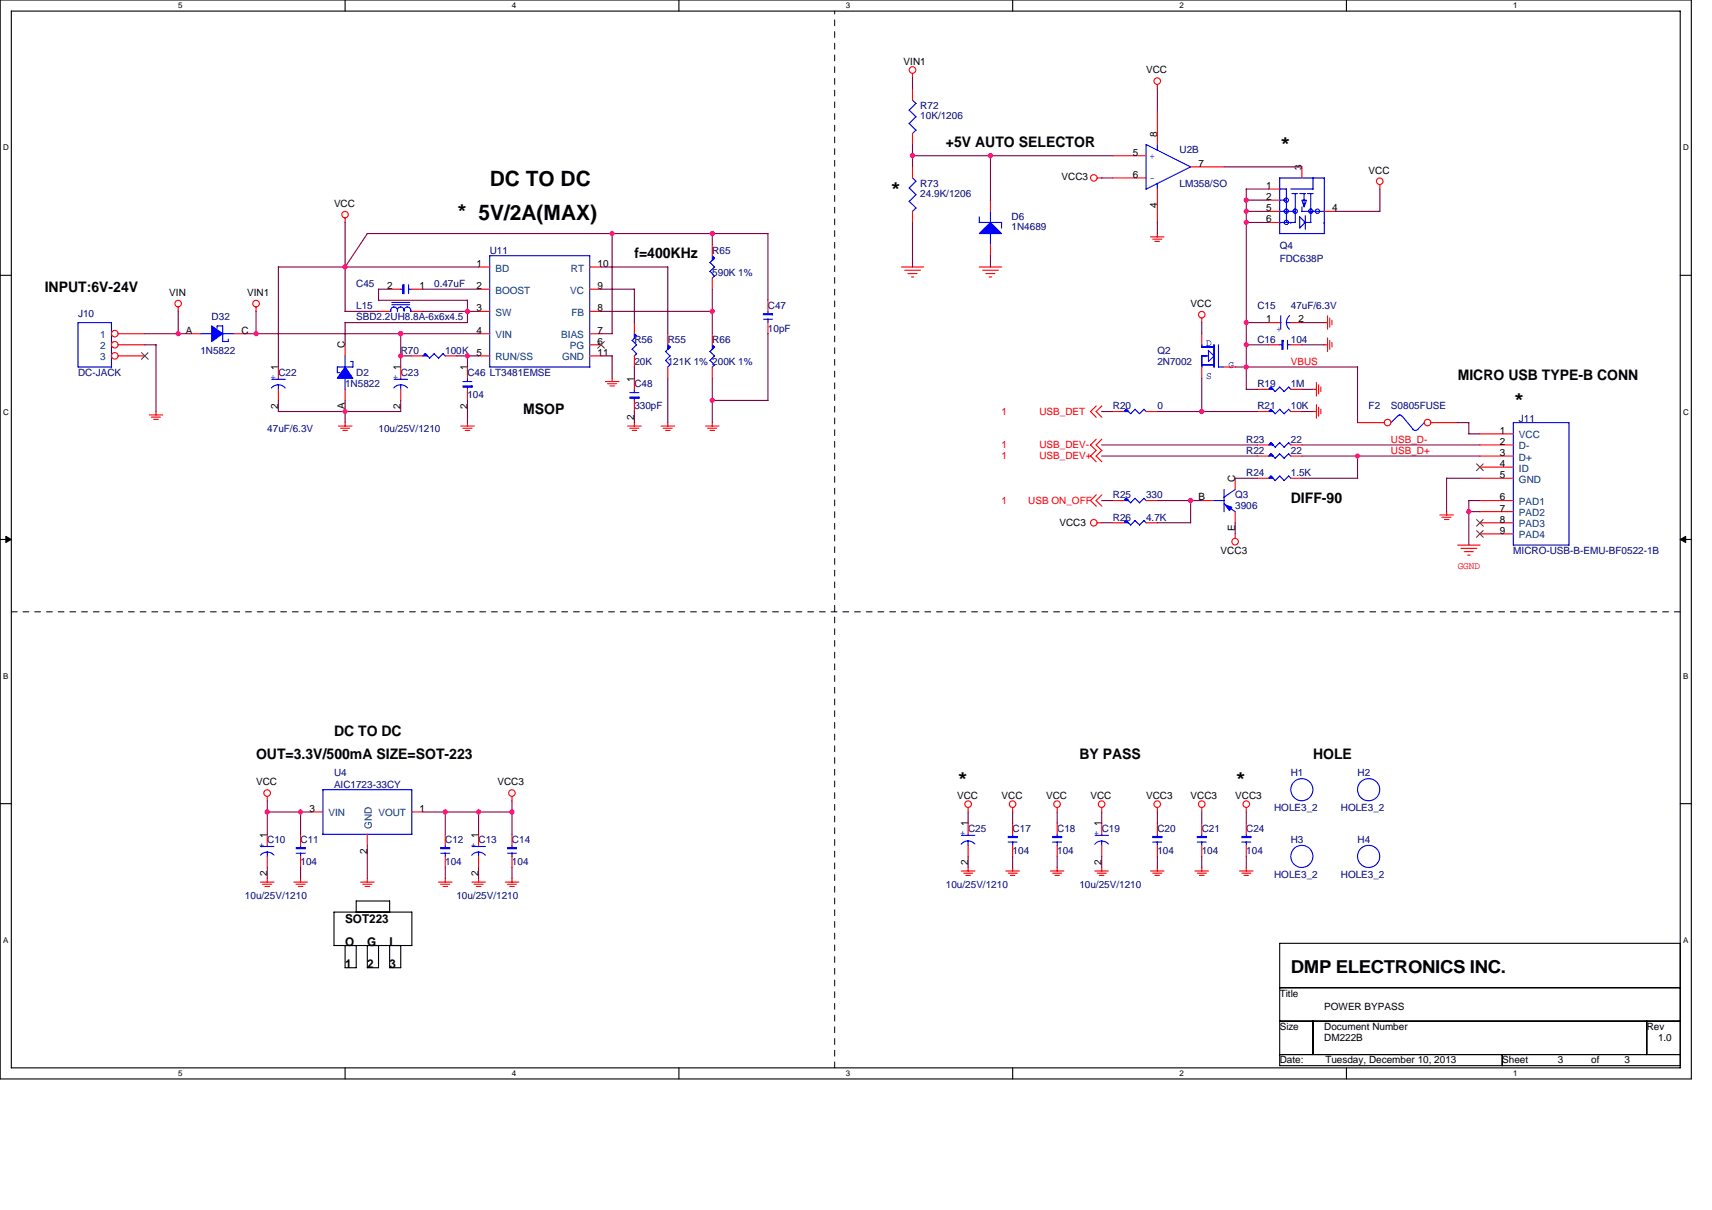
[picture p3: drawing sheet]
<svg xmlns="http://www.w3.org/2000/svg" width="297mm" height="210mm" viewBox="0 0 297 210" stroke-linecap="round" stroke-linejoin="round" font-family="sans-serif">
<path d="M0 0h293.5v187.2h-293.5zM2 1.9h289.5v183.4h-289.5z" fill="none" stroke="#000" stroke-width=".19"/>
<g fill="#fff">
<path d="M30.9 .2h.8v1.6h-.8z"/>
<path d="M30.9 185.5h.8v1.6h-.8z"/>
</g>
<path d="M59.9 0v1.9M59.9 185.3v1.9" fill="none" stroke="#000" stroke-width=".19"/>
<g fill="#fff">
<path d="M88.8 .2h.8v1.6h-.8z"/>
<path d="M88.8 185.5h.8v1.6h-.8z"/>
</g>
<path d="M117.8 0v1.9M117.8 185.3v1.9" fill="none" stroke="#000" stroke-width=".19"/>
<g fill="#fff">
<path d="M146.7 .2h.8v1.6h-.8z"/>
<path d="M146.7 185.5h.8v1.6h-.8z"/>
</g>
<path d="M175.7 0v1.9M175.7 185.3v1.9" fill="none" stroke="#000" stroke-width=".19"/>
<g fill="#fff">
<path d="M204.7 .2h.7v1.6h-.7z"/>
<path d="M204.7 185.5h.7v1.6h-.7z"/>
</g>
<path d="M233.6 0v1.9M233.6 185.3v1.9" fill="none" stroke="#000" stroke-width=".19"/>
<g fill="#fff">
<path d="M262.6 .2h.7v1.6h-.7z"/>
<path d="M262.6 185.5h.7v1.6h-.7z"/>
<path d="M.5 24.8h1v1.6h-1z"/>
<path d="M292 24.8h1v1.6h-1z"/>
<path d="M.5 70.7h1v1.5h-1z"/>
<path d="M292 70.7h1v1.5h-1z"/>
</g>
<path d="M0 47.8h2M291.5 47.8h2" fill="none" stroke="#000" stroke-width=".19"/>
<g fill="#fff">
<path d="M.5 116.5h.9v1.6h-.9z"/>
<path d="M292 116.5h.9v1.6h-.9z"/>
</g>
<path d="M0 93.6h2M291.5 93.6h2" fill="none" stroke="#000" stroke-width=".19"/>
<path d="M1 93.1l1 .5-1 .5zM291.5 93.6l1-.5v1z" fill="#000" stroke="#000" stroke-width=".17"/>
<g fill="#fff">
<path d="M.5 162.4h.9v1.5h-.9z"/>
<path d="M292 162.4h.9v1.5h-.9z"/>
</g>
<g fill="none" stroke="#000" stroke-width=".19">
<path d="M0 139.5h2M291.5 139.5h2M58 158.3h13.5v5.8h-13.5zM61.8 158.3v-1.9h5.8v1.9M59.9 164.1v3.8h1.9v-3.8M63.7 164.1v3.8h2v-3.8M67.6 164.1v3.8h1.9v-3.8M222 163.7h69.5v21.2h-69.5zM222 171.4h69.5M222 177.2h69.5M227.8 177.2v5.8M285.7 177.2v5.8"/>
<path d="M222 183h69.5M260.6 183v1.9"/>
</g>
<path d="M2 106.2h289.5M144.8 185.3v-183.4" fill="none" stroke="#000" stroke-width=".17" stroke-dasharray="1 1 1 1 1 1 1 1"/>
<g fill="none" stroke="#f00" stroke-width=".19">
<path d="M158.3 12.7v.8M200.8 14.7v.8M200.8 19.3v5.8M59.9 37.8v.8M190.4 30.9h.8M193.1 30.9h5.8M193.1 27h5.8M200.8 32.8v5.8M206.6 29h5.8M239.4 32v.8M30.9 53.3v.8M32.8 57.9h2"/>
<path d="M40.6 57.9h1.9M44.4 53.3v.8M59.9 59.8v2M65.7 54h1.9M71.5 54h1.9M83 46.3h2M83 57.9h2M83 54h2M83 50.2h2M102.3 59.8h2M102.3 46.3h2M102.3 57.9h2"/>
<path d="M102.3 54h2M102.3 50.2h2M110.1 56v1.9M115.9 57.9v1.9M123.6 42.5v1.9M123.6 48.3v1.9M123.6 57.9v1.9M133.2 52.1v1.9M133.2 56v1.9M156.4 46.3h3.9M157 46.9h2.7M157.5 47.5h1.6"/>
<path d="M158.1 48.1h.4M169.9 46.3h3.9M170.5 46.9h2.7M171 47.5h1.6M171.6 48.1h.5M199.6 41.1h2.3M200 41.5h1.6M200.4 41.9h.8M200.8 40.5v.6M208.5 55.2v.8M220.1 56h1.9M224 56h1.9"/>
<path d="M229.8 56h.6M229.8 59.8h.6M230.3 54.8v2.3M230.3 58.7v2.3M230.7 55.2v1.6M230.7 59.1v1.5M231.1 55.6v.8M231.1 59.4v.8M25.9 72h2.3M26.3 72.4h1.5M26.7 72.8h.8M27.1 71.4v.6"/>
<path d="M48.3 63.7v1.9M48.3 67.6v1.9M58.7 73.9h2.4M59.1 74.3h1.5M59.5 74.7h.8M59.9 67.6v1.9M59.9 73.3v.7M69.5 63.7v1.9M69.5 67.6v1.9M71.5 61.8h1.9M77.3 61.8h1.9M79.9 73.9h2.4"/>
<path d="M80.3 74.3h1.6M80.7 74.7h.8M81.1 63.7v1.9M81.1 67.6v1.9M81.1 73.3v.7M83 61.8h2M102.3 61.8h2M105 66.2h2.4M105.4 66.6h1.6M105.8 67h.8M106.2 65.6v.6M108.9 73.9h2.3"/>
<path d="M109.3 74.3h1.5M109.7 74.7h.8M110.1 61.8v1.9M110.1 65.6v2M110.1 69.5v1.9M110.1 73.3v.7M114.7 73.9h2.3M115.1 74.3h1.5M115.5 74.7h.8M115.9 63.7v1.9M115.9 73.3v.7M122.4 73.9h2.4"/>
<path d="M122.8 74.3h1.6M123.2 74.7h.8M123.6 63.7v1.9M123.6 73.3v.7M190.2 78.1l-1 1 1 1M190.2 76.2l-1 1 1 1M190.2 70.4l-1 1 1 1M191.2 78.1l-1 1 1 1M191.2 76.2l-1 1 1 1M191.2 70.4l-1 1 1 1M227.8 71.4h.6M227.8 67.6h.6"/>
<path d="M228.4 66.4v2.3M228.4 70.2v2.4M228.8 66.8v1.5M228.8 70.7v1.5M229.2 67.2v.7M229.2 71v.8M190.2 85.9l-1 1 1 .9M190.4 90.7h.8M191.2 85.9l-1 1 1 .9M214.3 92.6v.8M249.8 89.4h2.4M250.2 89.8h1.6"/>
<path d="M250.6 90.1h.8M251 88.8v.6M252.9 94.6h3.9M253.5 95.2h2.7M254.1 95.7h1.5M254.7 96.3h.4M46.4 138.2v.8M88.8 138.2v.8M45.2 153.1h2.3M45.6 153.5h1.5M46 153.8h.8M46.4 152.5v.6"/>
<path d="M51 153.1h2.3M51.4 153.5h1.5M51.8 153.8h.8M52.2 152.5v.6M62.6 153.1h2.3M62.9 153.5h1.6M63.3 153.8h.9M63.7 152.5v.6M76.1 153.1h2.3M76.5 153.5h1.5M76.9 153.8h.8M77.3 152.5v.6"/>
<path d="M81.9 153.1h2.3M82.3 153.5h1.5M82.7 153.8h.8M83 152.5v.6M87.7 153.1h2.3M88.1 153.5h1.5M88.5 153.8h.7M88.8 152.5v.6M166.8 151.2h2.3M167.2 151.5h1.6M167.6 151.9h.8M168 140.1v.8"/>
<path d="M168 150.6v.6M174.5 151.2h2.4M174.9 151.5h1.6M175.3 151.9h.8M175.7 140.1v.8M175.7 150.6v.6M182.2 151.2h2.4M182.6 151.5h1.6M183 151.9h.8M183.4 140.1v.8M183.4 150.6v.6M190 151.2h2.3"/>
<path d="M190.4 151.5h1.5M190.7 151.9h.8M191.2 140.1v.8M191.2 150.6v.6M199.6 151.2h2.3M200 151.5h1.6M200.4 151.9h.8M200.8 140.1v.8M200.8 150.6v.6M207.3 151.2h2.4M207.7 151.5h1.6M208.1 151.9h.8"/>
<path d="M208.5 140.1v.8M208.5 150.6v.6M215.1 151.2h2.3M215.5 151.5h1.5M215.8 151.9h.8M216.2 140.1v.8M216.2 142.9v1.9M216.2 146.7v1.9M216.2 150.6v.6"/>
<circle cx="158.3" cy="12.1" r=".57"/>
<circle cx="200.8" cy="14.1" r=".57"/>
<circle cx="59.9" cy="37.2" r=".57"/>
<circle cx="189.8" cy="30.9" r=".57"/>
<circle cx="239.4" cy="31.5" r=".57"/>
<circle cx="30.9" cy="52.7" r=".57"/>
<circle cx="44.4" cy="52.7" r=".57"/>
<circle cx="208.5" cy="54.6" r=".57"/>
<circle cx="189.8" cy="90.7" r=".57"/>
<circle cx="214.3" cy="94" r=".57"/>
<circle cx="46.4" cy="137.6" r=".57"/>
<circle cx="88.8" cy="137.6" r=".57"/>
<circle cx="168" cy="139.5" r=".57"/>
<circle cx="175.7" cy="139.5" r=".57"/>
<circle cx="183.4" cy="139.5" r=".57"/>
<circle cx="191.1" cy="139.5" r=".57"/>
<circle cx="200.8" cy="139.5" r=".57"/>
<circle cx="208.5" cy="139.5" r=".57"/>
<circle cx="216.2" cy="139.5" r=".57"/>
</g>
<g fill="none" stroke="#00f" stroke-width=".19">
<path d="M198.9 32.8v-7.7l7.7 3.9-7.8 3.8M200.8 25.1v1M200.8 31.9v.9M34.8 57.9h1.9M37.7 56.6h.9v2.7M37.7 56.6v.4M38.6 57.9h2M39.6 58.8v.5h-1M68 52.9h3.1M68 52.5h3.1M69 53.8a.59 .59 0 0 0-.7-.5 .59 .59 0 0 0-.5 .7h-.2M69 53.8a.57 .57 0 0 1 .5-.5 .57 .57 0 0 1 .6 .5"/>
<path d="M69 53.8v.3M69.5 50.2h.4M70.1 53.8a.6 .6 0 0 1 .7-.5 .6 .6 0 0 1 .5 .8l.2-.1M70.1 53.8v.2M70.9 50.2h.6M70.9 49.4v1.5M85 44.4h17.3v19.3h-17.3zM109.7 59.1l.8 .8M110.1 57.9l.4 .4M110.4 58.3l-.7 .8M110.4 59.8l-.7 .8M115.9 59.8l.4 .4"/>
<path d="M123.2 45.6l.8 .8M123.2 47.1l.8 .8M123.6 59.8l.4 .4M123.6 44.4l.4 .4M124 44.8l-.8 .8M124 46.3l-.8 .8M124 47.9l-.4 .4M132.5 55.4h1.5M133.2 54v.4M133.2 55.4v.6M222 56h.2M222.2 54.8v2.3"/>
<path d="M223.2 56h.8M223.7 54.8a1.54 1.54 0 0 0-.5 1.2 1.54 1.54 0 0 0 .5 1.1M47.1 65.8h2.4M48.3 66.8a1.54 1.54 0 0 1 1.2 .5M48.3 66.8a1.51 1.51 0 0 0-1.2 .5M48.3 65.6v.2M48.3 66.8v.8M59.9 61.7v2M59.9 65.6v2M60.8 62.7h.4l.1 1h-2.8v1h.4M68.3 67.3a1.51 1.51 0 0 1 1.2-.5 1.54 1.54 0 0 1 1.2 .5M68.4 65.8h2.3"/>
<path d="M69.5 65.6v.2M69.5 66.8v.8M73.8 61.4l.8 .8 .8-.8 .7 .8M73.8 61.4l-.4 .4M76.9 61.4l.4 .4M76.9 61.4l-.8 .7M80.3 66.2h1.6M81.1 65.6v.6M81.1 67.2v.4M109.3 68.1h1.5M109.7 60.6l.8 .8M110.1 67.6v.6"/>
<path d="M110.1 69.1v.4M110.4 61.4l-.4 .4M115.5 61l.8 .8-.8 .8 .8 .7-.5 .4M116.2 60.2l-.7 .8M123.2 61l.8 .8M123.2 62.5l.8 .8M124 60.2l-.8 .8M124 61.8l-.8 .8M124 63.3l-.4 .4M215.5 146.1h1.5M216.2 144.8v.4M216.2 146.1v.6"/>
</g>
<g fill="#00f" stroke="#00f" stroke-width=".19">
<path d="M123.6 59.8l.4 .4-.4 .4 .4-.4-.4 .4z" fill-rule="evenodd"/>
<path d="M115.9 59.8l.3 .4-.3 .4 .3-.4-.3 .4z" fill-rule="evenodd"/>
<path d="M80.3 67v.2h1.6v-.2z" fill-rule="evenodd"/>
<path d="M36.7 56.6l1.9 1.3-1.9 1.4z" fill-rule="evenodd"/>
<path d="M132.5 54.4v.2h1.5v-.2z" fill-rule="evenodd"/>
<path d="M110.1 57.9l.3 .4-.3 .4 .3-.4-.3 .4z" fill-rule="evenodd"/>
<path d="M73.4 61.8l.4-.4 .4 .4-.4-.4 .4 .4z" fill-rule="evenodd"/>
<path d="M123.6 44.4l.4 .4-.4 .4 .4-.4-.4 .4z" fill-rule="evenodd"/>
<path d="M215.5 145.2v.2h1.5v-.2z" fill-rule="evenodd"/>
<path d="M109.3 68.9v.2h1.5v-.2z" fill-rule="evenodd"/>
<path d="M59.9 63.7l1.3 1.9h-2.7z" fill-rule="evenodd"/>
</g>
<path d="M103.7 59.3l1.2 1.1M104.9 59.3l-1.2 1.1" fill="none" stroke="#804000" stroke-width=".17"/>
<path d="M69.9 49.4h.2v1.5h-.2z" fill="#00f"/>
<g fill="none" stroke="#00f" stroke-width=".19">
<path d="M157.8 19.1l1.1 1.2-1.2 1.1M158.3 17.4l.6 .6-1.2 1.1M157.8 21.4l1.1 1.2-.6 .6M157.8 32.6l1.1 1.2-1.2 1.2M157.8 34.9l1.1 1.2-.6 .6M158.3 30.9l.6 .6M158.9 31.5l-1.2 1.1M169.9 38.6h3.9M169.9 37.6v1M171.8 36.7v1.9M173.8 38.6v1M222 36.7h2.7"/>
<path d="M222 32.8h1.2v5.8M222 38.6h.1M222 34.7h1.2M222 38.6h2.7M223.9 32.8h3.9M224 38.6h.1M224.2 33.6h.9M224.7 33.6v3.1M224.7 36.7v1.9M225.5 37.6l1 1M225.5 37.6v2M225.5 33.6h1"/>
<path d="M225.9 35.9v.8h3.9M226.2 38.6h1.2M226.3 33.6v2.3l.4-1.2h-.8l.4 1.2M226.5 37.4v2.4M226.5 38.6l-1 1M226.9 33.6h.9M227.4 33.6v5M227.8 30.9v1.9M229.8 38.6h.1M13.5 56h5.8v7.7h-5.8zM69.9 49.4h.2v1.5h-.2zM171.8 40.5v2"/>
<path d="M208.5 59.8v.4M210.6 59.8v3.9M211.4 59.8v3.9M222 59.8h.4M222 40.6v-9.7h7.8v9.7M222 40.5h7.8M223.4 59.8h.6M223.4 59.1v1.5M195.4 71l.8 .8M195.4 71l-.4 .4M196.9 71l.8 .8M197 71l-.8 .8"/>
<path d="M198.5 71l.4 .4M198.5 71l-.8 .8M208.5 63.3h2.1M208.5 60.2h2.2M209.7 60.8l.9 1M209.7 61.8h-1.2v1.9M209.7 60.8v2M210.7 61.7l-1 1M211.4 63.7h1M220.5 71l.8 .8M220.5 76.8l.8 .8 .8-.8 .7 .8M220.5 78.8l.8 .7"/>
<path d="M220.5 67.2l.8 .8M220.5 71l-.4 .4M220.5 76.8l-.4 .4M220.5 78.7l-.4 .4M220.5 67.2l-.4 .4M222 71l.8 .8M222 78.8l.8 .7M222 67.2l.8 .8M222.1 71l-.8 .8M222.1 78.7l-.8 .8M222.1 67.2l-.8 .7M223.6 71l.4 .4"/>
<path d="M223.6 76.8l.4 .4M223.6 78.8l.4 .4M223.6 67.2l.4 .4M223.6 71l-.8 .8M223.6 76.8l-.8 .8M223.6 78.7l-.8 .8M223.6 67.2l-.8 .7M242.5 72.2l-1.2 1.2M242.5 72.2l.4-.2 .3 .2M243.3 72.2l1.9 2.3M245.1 74.5l.5 .2 .4-.2M247.1 73.3l-1.1 1.2"/>
<path d="M262.6 73.3h9.6v21.3h-9.6zM195.4 86.5l.8 .8M195.4 90.3l.8 .8M195.4 86.5l-.4 .4M195.4 90.3l-.4 .4M196.9 86.5l.8 .8M196.9 90.3l.8 .8M197 86.5l-.8 .7M197 90.3l-.8 .8M198.5 86.5l.4 .4M198.5 90.3l.4 .4M198.5 86.5l-.8 .7"/>
<path d="M198.5 90.3l-.8 .8M210.4 86.9h2M212.4 87.4l1.9 1.4M212.4 84.9v3.9M214.3 84.9l-1.9 1.4M220.5 82.6l-.4 .4M222 82.6l.8 .8M222.1 82.6l-.8 .8-.8-.8M223.6 82.6l.4 .4M223.6 82.6l-.8 .8M56 137.1h15.5v7.7h-15.5zM45.2 146.9h2.3"/>
<path d="M46.4 147.9a1.54 1.54 0 0 1 1.1 .5M46.4 147.9a1.46 1.46 0 0 0-1.2 .5M46.4 146.7v.2M46.4 147.9v.8M51.4 148.1h1.6M52.2 146.7v.4M52.2 148v.6M76.5 148.1h1.5M77.3 146.7v.4M77.3 148v.6M81.9 146.9h2.3M83 147.9a1.54 1.54 0 0 1 1.2 .5"/>
<path d="M83 147.9a1.54 1.54 0 0 0-1.2 .5M83 146.7v.2M83 147.9v.8M88.1 148.1h1.5M88.8 146.7v.4M88.8 148v.6M166.8 145h2.4M168 144.8v.2M168 145.9v.8M169.1 146.5a1.55 1.55 0 0 0-1.2-.6h.1a1.54 1.54 0 0 0-1.2 .6M174.9 146.1h1.6M175.7 144.8v.4"/>
<path d="M175.7 146.1v.6M182.6 146.1h1.6M183.4 144.8v.4M183.4 146.1v.6M190 145h2.3M191.2 144.8v.2M191.2 145.9v.8M192.3 146.5a1.55 1.55 0 0 0-1.2-.6 1.54 1.54 0 0 0-1.2 .6M200 146.1h1.6M200.8 144.8v.4M200.8 146.1v.6M207.7 146.1h1.6"/>
<path d="M208.5 144.8v.4M208.5 146.1v.6"/>
<circle cx="223.2" cy="36.7" r=".38"/>
<circle cx="223.2" cy="34.7" r=".38"/>
<circle cx="223.2" cy="38.6" r=".38"/>
<circle cx="224.7" cy="36.7" r=".38"/>
<circle cx="227.4" cy="36.7" r=".38"/>
<circle cx="228.6" cy="36.7" r=".38"/>
<circle cx="225.9" cy="137" r="1.92"/>
<circle cx="237.5" cy="137" r="1.92"/>
<circle cx="225.9" cy="148.6" r="1.92"/>
<circle cx="237.5" cy="148.6" r="1.92"/>
</g>
<g fill="none" stroke="#f00" stroke-width=".19">
<path d="M158.3 15.4v2M158.3 23.2v1.9M158.3 29v1.9M158.3 36.7v1.9M171.8 34.7v2M220.1 34.7h1.9M220.1 32.8h1.9M220.1 36.7h1.9M220.1 38.6h1.9M225.9 29v1.9M229.8 36.7h1.9M20.5 57.9h4.6"/>
<path d="M20.5 59.8h4.6M67.6 50.2h1.9M71.5 50.2h1.9M171.8 42.5v1.9M208.5 57.9v1.9M220.1 59.8h1.9M224 59.8h1.9M20.5 61.8h4.6M193.1 71.4h1.9M198.9 71.4h1.9M208.5 63.7v1.9M212.4 63.7h1.9"/>
<path d="M218.2 77.2h1.9M218.2 79.1h1.9M218.2 71.4h1.9M218.2 67.6h1.9M224 77.2h1.9M224 79.1h1.9M224 71.4h1.9M224 67.6h1.9M235.5 73.3h4.7M248.3 73.3h4.6M256.8 75.3h5.8M256.8 77.2h5.8"/>
<path d="M256.8 79.1h5.8M193.1 86.9h1.9M193.1 90.7h1.9M198.9 86.9h1.9M198.9 90.7h1.9M208.5 86.9h2M214.3 83v1.9M214.3 88.8v1.9M218.2 83h1.9M224 83h1.9M256.8 81.1h5.8M256.8 83h5.8"/>
<path d="M256.8 86.9h5.8M256.8 88.8h5.8M256.8 90.7h5.8M256.8 92.6h5.8M46.4 144.8v1.9M46.4 148.6v2M52.2 144.8v1.9M52.2 148.6v2M54.1 140.9h1.9M63.7 144.8v1.9M71.5 140.9h1.9M77.3 144.8v1.9"/>
<path d="M77.3 148.6v2M83 144.8v1.9M83 148.6v2M88.8 144.8v1.9M88.8 148.6v2M168 142.9v1.9M168 146.7v1.9M175.7 142.9v1.9M175.7 146.7v1.9M183.4 142.9v1.9M183.4 146.7v1.9M191.2 142.9v1.9"/>
<path d="M191.2 146.7v1.9M200.8 142.9v1.9M200.8 146.7v1.9M208.5 142.9v1.9M208.5 146.7v1.9"/>
<circle cx="19.9" cy="57.9" r=".57"/>
<circle cx="19.9" cy="59.8" r=".57"/>
<circle cx="19.9" cy="61.8" r=".57"/>
<circle cx="240.8" cy="73.3" r=".57"/>
<circle cx="247.7" cy="73.3" r=".57"/>
</g>
<path d="M24.6 61.2l1.1 1.2M25.7 61.2l-1.2 1.2M256.2 80.5l1.2 1.2M256.2 90.1l1.2 1.2M256.2 92.1l1.2 1.1M257.3 80.5l-1.1 1.2M257.3 90.1l-1.1 1.2M257.3 92.1l-1.1 1.1" fill="none" stroke="#804000" stroke-width=".17"/>
<g fill="#00f" stroke="#00f" stroke-width=".19">
<path d="M220.5 82.6l.4 .4h-.8l.4-.4 .4 .4z" fill-rule="evenodd"/>
<path d="M200 145.2v.2h1.6v-.2z" fill-rule="evenodd"/>
<path d="M195 86.9l.4-.4 .4 .4-.4-.4 .4 .4z" fill-rule="evenodd"/>
<path d="M220.5 71l.4 .4h-.8l.4-.4 .4 .4z" fill-rule="evenodd"/>
<path d="M195.4 90.3l.4 .4h-.8l.4-.4 .4 .4z" fill-rule="evenodd"/>
<path d="M220.5 76.8l.4 .4h-.8l.4-.4 .4 .4z" fill-rule="evenodd"/>
<path d="M182.6 145.2v.2h1.6v-.2z" fill-rule="evenodd"/>
<path d="M212.6 87.6l1.1 .4-.4 .6z" fill-rule="evenodd"/>
<path d="M220.5 78.8l.4 .3h-.8l.4-.3 .4 .3z" fill-rule="evenodd"/>
<path d="M222.4 59.1v1.5h.2v-1.5z" fill-rule="evenodd"/>
<path d="M207.7 145.2v.2h1.6v-.2z" fill-rule="evenodd"/>
<path d="M169.9 40.5l1.9-1.9 2 1.9z" fill-rule="evenodd"/>
<path d="M76.5 147.1v.2h1.5v-.2z" fill-rule="evenodd"/>
<path d="M174.9 145.2v.2h1.6v-.2z" fill-rule="evenodd"/>
<path d="M51.4 147.1v.2h1.5v-.2z" fill-rule="evenodd"/>
<path d="M88.1 147.1v.2h1.5v-.2z" fill-rule="evenodd"/>
<path d="M195 71.4l.4-.4 .4 .4-.4-.4 .4 .4z" fill-rule="evenodd"/>
<path d="M220.5 67.2l.4 .4h-.8l.4-.4 .4 .4z" fill-rule="evenodd"/>
</g>
<g fill="none" stroke="#800040" stroke-width=".19">
<path d="M158.3 13.5v1.9M200.8 15.4v3.9M59.9 38.6v15.4h5.8M158.3 27h34.8M158.3 25.1v3.9M158.3 38.6v7.7M171.8 27v7.7M191.1 30.9h2M200.8 38.6v1.9M212.4 29h13.5M216.2 36.7h3.9M216.2 34.7h3.9"/>
<path d="M216.2 38.6h3.9M220.1 32.8h-3.9v34.8h2M239.4 32.8v3.9h-7.7M25.1 59.8h2M25.1 57.9h7.7M27.1 59.8v11.6M30.9 54v3.9M42.5 57.9h40.5M44.4 54v3.9M59.9 56v3.8M63.7 40.5h69.5v11.6M63.8 40.5l-3.9 5.8"/>
<path d="M67.6 50.2h-1.9v1.9h15.4v3.9h-21.2M69.5 57.9v5.8M73.4 54h9.6M73.4 50.2h9.6M83 46.3h-34.7v17.4M104.3 54h19.3M104.3 50.2h5.8v5.8M104.3 46.3h11.6v11.6M106.2 40.5v17.4h-1.9M123.6 40.5v2M123.6 50.2v7.7M133.2 57.9v11.6h-9.6"/>
<path d="M171.8 44.4v1.9M208.5 56v1.9M216.2 59.8h3.9M216.2 56h3.9M225.9 59.8h3.9M225.9 56h3.9M48.3 69.5v1.9h21.2v-1.9M59.9 69.5v3.8M69.5 61.8h2M79.2 61.8h3.8M81.1 61.7v2M81.1 69.5v3.8"/>
<path d="M104.3 61.8h1.9M106.2 61.7v3.9M110.1 63.7v1.9M110.1 71.4v1.9M115.9 65.6v7.7M123.6 65.6v7.7M191.1 77.2h27.1M191.1 79.1h27.1M191.1 71.4h2M200.8 71.4h17.4M208.5 65.6v5.8M214.3 63.7h21.2v9.6"/>
<path d="M225.9 77.2h30.9M225.9 79.1h30.9M225.9 71.4h1.9M225.9 67.6h1.9M235.5 79.1v3.9h-9.6M252.9 73.3h1.9M254.8 73.3v2h2M191.1 90.7h2M191.1 86.9h2M200.8 86.9h7.7M206.6 86.8v3.9h-5.8M214.3 83h3.9"/>
<path d="M214.3 90.7v1.9M254.8 86.9h2M254.8 88.8h2M254.8 86.8v7.8M256.8 83h-5.8v5.8M46.4 139v5.8M88.8 139v5.8M46.4 140.9h7.7M46.4 150.5v2M52.2 140.9v3.9M52.2 150.5v2M63.7 146.7v5.8"/>
<path d="M73.4 140.9h15.4M77.3 140.9v3.9M77.3 150.5v2M83 140.9v3.9M83 150.5v2M88.8 150.5v2M168 140.9v2M168 148.6v2M175.7 140.9v2M175.7 148.6v2M183.4 140.9v2M183.4 148.6v2"/>
<path d="M191.2 140.9v2M191.2 148.6v2M200.8 140.9v2M200.8 148.6v2M208.5 140.9v2M208.5 148.6v2M216.2 140.9v2M216.2 148.6v2"/>
</g>
<g fill="#f0f" stroke="#f0f" stroke-width=".19">
<circle cx="235.5" cy="79.1" r=".38"/>
<circle cx="206.6" cy="86.9" r=".38"/>
<circle cx="216.2" cy="63.7" r=".38"/>
<circle cx="208.5" cy="71.4" r=".38"/>
<circle cx="216.2" cy="59.8" r=".38"/>
<circle cx="216.2" cy="56" r=".38"/>
<circle cx="88.8" cy="140.9" r=".38"/>
<circle cx="77.2" cy="140.9" r=".38"/>
<circle cx="83" cy="140.9" r=".38"/>
<circle cx="52.1" cy="140.9" r=".38"/>
<circle cx="46.4" cy="140.9" r=".38"/>
<circle cx="254.8" cy="88.8" r=".38"/>
<circle cx="81.1" cy="54" r=".38"/>
<circle cx="59.9" cy="46.3" r=".38"/>
<circle cx="69.5" cy="61.8" r=".38"/>
<circle cx="69.5" cy="57.9" r=".38"/>
<circle cx="59.9" cy="71.4" r=".38"/>
<circle cx="81.1" cy="61.8" r=".38"/>
<circle cx="123.6" cy="54" r=".38"/>
<circle cx="123.6" cy="69.5" r=".38"/>
<circle cx="123.6" cy="40.5" r=".38"/>
<circle cx="106.2" cy="40.5" r=".38"/>
<circle cx="30.9" cy="57.9" r=".38"/>
<circle cx="44.4" cy="57.9" r=".38"/>
<circle cx="171.8" cy="27" r=".38"/>
<circle cx="158.3" cy="27" r=".38"/>
<circle cx="216.2" cy="34.7" r=".38"/>
<circle cx="216.2" cy="38.6" r=".38"/>
<circle cx="216.2" cy="36.7" r=".38"/>
</g>
<g font-size="3.7">
<text x="85" y="32.3">DC TO DC</text>
<text x="83" y="38.1">5V/2A(MAX)</text>
</g>
<g font-size="3.1">
<text x="222" y="25.8">*</text>
<text x="154.5" y="33.5">*</text>
<text x="79.2" y="37.3">*</text>
<text x="262.6" y="70.2">*</text>
<text x="166" y="135.8">*</text>
<text x="214.3" y="135.8">*</text>
<text x="224" y="168.9">DMP ELECTRONICS INC.</text>
</g>
<g font-size="2.5">
<text x="164.1" y="25.5">+5V AUTO SELECTOR</text>
<text x="110.1" y="44.8">f=400KHz</text>
<text x="7.8" y="50.6">INPUT:6V-24V</text>
<text x="90.8" y="71.8">MSOP</text>
<text x="252.9" y="66">MICRO USB TYPE-B CONN</text>
<text x="224" y="87.3">DIFF-90</text>
<text x="44.4" y="131.7">OUT=3.3V/500mA SIZE=SOT-223</text>
<text x="58" y="127.8">DC TO DC</text>
<text x="187.3" y="131.7">BY PASS</text>
<text x="227.8" y="131.7">HOLE</text>
</g>
<g font-size="2.1">
<text x="59.9" y="160.3">SOT223</text>
<text x="59.9" y="168">1</text>
<text x="59.9" y="164.1">O</text>
<text x="63.7" y="168">2</text>
<text x="63.7" y="164.1">G</text>
<text x="67.6" y="164.1">I</text>
<text x="67.6" y="168">3</text>
</g>
<g font-size="1.7">
<text x="156.8" y="11.2">VIN1</text>
<text x="198.9" y="12.7">VCC</text>
<text x="200.8" y="23.7" transform="rotate(-90 200.8 23.7)">8</text>
<text x="196.5" y="27">5</text>
<text x="207.9" y="28.9">7</text>
<text x="225.9" y="29.5" transform="rotate(-90 225.9 29.5)">3</text>
<text x="58" y="35.9">VCC</text>
<text x="184.2" y="31.3">VCC3</text>
<text x="196.5" y="30.9">6</text>
<text x="219.7" y="34.7">2</text>
<text x="219.7" y="32.8">1</text>
<text x="237.5" y="30.1">VCC</text>
<text x="200.8" y="36.2" transform="rotate(-90 200.8 36.2)">4</text>
<text x="219.7" y="38.6">6</text>
<text x="219.7" y="36.7">5</text>
<text x="231.1" y="36.7">4</text>
<text x="82.7" y="46.3">1</text>
<text x="103.7" y="46.3">10</text>
<text x="29.4" y="51.4">VIN</text>
<text x="42.9" y="51.4">VIN1</text>
<text x="67.2" y="50.2">2</text>
<text x="72.8" y="50.2">1</text>
<text x="82.7" y="50.2">2</text>
<text x="103.7" y="50.2">9</text>
<text x="206.6" y="53.3">VCC</text>
<text x="32.3" y="57.9">A</text>
<text x="41.9" y="57.9">C</text>
<text x="82.7" y="54">3</text>
<text x="82.7" y="57.9">4</text>
<text x="103.7" y="59.8">6</text>
<text x="103.7" y="57.9">7</text>
<text x="103.7" y="54">8</text>
<text x="219.7" y="56">1</text>
<text x="225.3" y="56">2</text>
<text x="59.9" y="60.4" transform="rotate(-90 59.9 60.4)">C</text>
<text x="81.1" y="64.3" transform="rotate(-90 81.1 64.3)">1</text>
<text x="82.7" y="61.7">5</text>
<text x="103.7" y="61.7">11</text>
<text x="48.3" y="70.9" transform="rotate(-90 48.3 70.9)">2</text>
<text x="59.9" y="70.9" transform="rotate(-90 59.9 70.9)">A</text>
<text x="69.5" y="70.9" transform="rotate(-90 69.5 70.9)">2</text>
<text x="81.1" y="70.9" transform="rotate(-90 81.1 70.9)">2</text>
<text x="110" y="66.2" transform="rotate(-90 110 66.2)">1</text>
<text x="110" y="72.9" transform="rotate(-90 110 72.9)">2</text>
<text x="260.2" y="75.3">1</text>
<text x="260.2" y="77.2">2</text>
<text x="214.3" y="83.6" transform="rotate(-90 214.3 83.6)">C</text>
<text x="260.2" y="79.1">3</text>
<text x="260.2" y="81">4</text>
<text x="260.2" y="83">5</text>
<text x="207.9" y="86.8">B</text>
<text x="260.2" y="86.8">6</text>
<text x="260.2" y="88.8">7</text>
<text x="183.8" y="91.3">VCC3</text>
<text x="214.3" y="92.2" transform="rotate(-90 214.3 92.2)">E</text>
<text x="260.2" y="90.7">8</text>
<text x="260.2" y="92.6">9</text>
<text x="211.8" y="96.1">VCC3</text>
<text x="44.4" y="136.3">VCC</text>
<text x="86.3" y="136.3">VCC3</text>
<text x="53.7" y="140.9">3</text>
<text x="72.8" y="140.9">1</text>
<text x="166" y="138.6">VCC</text>
<text x="173.8" y="138.6">VCC</text>
<text x="181.5" y="138.6">VCC</text>
<text x="189.2" y="138.6">VCC</text>
<text x="191.1" y="143.4" transform="rotate(-90 191.1 143.4)">1</text>
<text x="198.9" y="138.6">VCC3</text>
<text x="206.6" y="138.6">VCC3</text>
<text x="214.3" y="138.6">VCC3</text>
<text x="46.4" y="145.4" transform="rotate(-90 46.4 145.4)">1</text>
<text x="63.7" y="148.1" transform="rotate(-90 63.7 148.1)">2</text>
<text x="46.4" y="152" transform="rotate(-90 46.4 152)">2</text>
<text x="83" y="152" transform="rotate(-90 83 152)">2</text>
<text x="168" y="150.1" transform="rotate(-90 168 150.1)">2</text>
<text x="191.1" y="150.1" transform="rotate(-90 191.1 150.1)">2</text>
<text x="222" y="173">Title</text>
<text x="222" y="178.8">Size</text>
<text x="229.8" y="175.3">POWER BYPASS</text>
<text x="229.8" y="178.8">Document Number</text>
<text x="285.7" y="178.8">Rev</text>
<text x="222" y="184.6">Date:</text>
<text x="229.8" y="180.7">DM222B</text>
<text x="230" y="184.6">Tuesday, December 10, 2013</text>
<text x="260.6" y="184.6">Sheet</text>
<text x="270.3" y="184.6">3</text>
<text x="276.1" y="184.6">of</text>
<text x="281.9" y="184.6">3</text>
<text x="287.7" y="180.7">1.0</text>
</g>
<g font-size="1.7" fill="#000080">
<text x="159.7" y="18.9">R72</text>
<text x="159.7" y="20.7">10K/1206</text>
<text x="204.7" y="26.6">U2B</text>
<text x="159.7" y="32.4">R73</text>
<text x="159.7" y="34.2">24.9K/1206</text>
<text x="204.7" y="32.4">LM358/SO</text>
<text x="175.5" y="38.2">D6</text>
<text x="175.5" y="40">1N4689</text>
<text x="85" y="44">U11</text>
<text x="123.6" y="44">R65</text>
<text x="123.6" y="47.9">590K 1%</text>
<text x="222" y="43.2">Q4</text>
<text x="222" y="45.6">FDC638P</text>
<text x="61.8" y="53.7">L15</text>
<text x="61.8" y="49.8">C45</text>
<text x="75.3" y="49.8">0.47uF</text>
<text x="133.2" y="53.7">C47</text>
<text x="218.2" y="53.7">C15</text>
<text x="224" y="53.7">47uF/6.3V</text>
<text x="13.5" y="55">J10</text>
<text x="36.7" y="55.6">D32</text>
<text x="61.8" y="55.6">SBD2.2UH8.8A-6x6x4.5</text>
<text x="110.1" y="59.5">R56</text>
<text x="115.9" y="59.5">R55</text>
<text x="123.6" y="59.5">R66</text>
<text x="133.2" y="57.5">10pF</text>
<text x="218.2" y="59.5">C16</text>
<text x="224" y="59.5">104</text>
<text x="13.5" y="65.2">DC-JACK</text>
<text x="34.8" y="61.4">1N5822</text>
<text x="48.3" y="65.2">C22</text>
<text x="61.8" y="65.2">D2</text>
<text x="69.5" y="61.4">R70</text>
<text x="69.5" y="65.2">C23</text>
<text x="77.3" y="61.4">100K</text>
<text x="81.1" y="65.2">C46 LT3481EMSE</text>
<text x="110.1" y="63.3">20K</text>
<text x="115.9" y="63.3">121K 1% 200K 1%</text>
<text x="200.8" y="61.4">Q2</text>
<text x="200.8" y="63.3">2N7002</text>
<text x="59.9" y="67.2">1N5822</text>
<text x="81.1" y="69.1">104</text>
<text x="110.1" y="67.2">C48</text>
<text x="110.1" y="71">330pF</text>
<text x="193.1" y="71">R20</text>
<text x="200.8" y="71">0</text>
<text x="218.2" y="71">R21</text>
<text x="218.2" y="67.2">R19</text>
<text x="224" y="71">10K</text>
<text x="224" y="67.2">1M</text>
<text x="237.5" y="71">F2</text>
<text x="241.3" y="71">S0805FUSE</text>
<text x="46.4" y="74.9">47uF/6.3V</text>
<text x="65.7" y="74.9">10u/25V/1210</text>
<text x="216.2" y="76.8">R23</text>
<text x="224" y="76.8">22</text>
<text x="263.5" y="73.2">J11</text>
<text x="216.2" y="82.6">R24</text>
<text x="216.2" y="78.8">R22</text>
<text x="224" y="82.6">1.5K</text>
<text x="224" y="78.8">22</text>
<text x="193.1" y="86.5">R25</text>
<text x="198.9" y="86.5">330</text>
<text x="214.3" y="86.5">Q3</text>
<text x="214.3" y="88.4">3906</text>
<text x="193.1" y="90.3">R26</text>
<text x="198.9" y="90.3">4.7K</text>
<text x="262.6" y="96.1">MICRO-USB-B-EMU-BF0522-1B</text>
<text x="58" y="134.7">U4</text>
<text x="58" y="136.7">AIC1723-33CY</text>
<text x="224" y="134.7">H1</text>
<text x="235.5" y="134.7">H2</text>
<text x="221.1" y="140.7">HOLE3_2</text>
<text x="232.6" y="140.7">HOLE3_2</text>
<text x="46.4" y="146.3">C10</text>
<text x="52.2" y="146.3">C11</text>
<text x="77.3" y="146.3">C12</text>
<text x="83" y="146.3">C13</text>
<text x="88.8" y="146.3">C14</text>
<text x="168" y="144.4">C25</text>
<text x="175.7" y="144.4">C17</text>
<text x="175.7" y="148.3">104</text>
<text x="183.4" y="144.4">C18</text>
<text x="183.4" y="148.3">104</text>
<text x="191.2" y="144.4">C19</text>
<text x="200.8" y="144.4">C20</text>
<text x="200.8" y="148.3">104</text>
<text x="208.5" y="144.4">C21</text>
<text x="208.5" y="148.3">104</text>
<text x="216.2" y="144.4">C24</text>
<text x="216.2" y="148.3">104</text>
<text x="224" y="146.3">H3</text>
<text x="235.5" y="146.3">H4</text>
<text x="42.5" y="156">10u/25V/1210</text>
<text x="52.2" y="150.2">104</text>
<text x="77.3" y="150.2">104</text>
<text x="79.2" y="156">10u/25V/1210</text>
<text x="88.8" y="150.2">104</text>
<text x="164.1" y="154.1">10u/25V/1210</text>
<text x="187.3" y="154.1">10u/25V/1210</text>
<text x="221.1" y="152.3">HOLE3_2</text>
<text x="232.6" y="152.3">HOLE3_2</text>
</g>
<g font-size="1.7" fill="#00f">
<text x="199.5" y="27.6">+</text>
<text x="199.5" y="31.5">-</text>
<text x="222.4" y="56.7" transform="rotate(180 222.4 56.7)">+</text>
<text x="209.3" y="60">D</text>
<text x="209.3" y="65.8">S</text>
<text x="213.1" y="63.9">G</text>
<text x="47.9" y="66" transform="rotate(-90 47.9 66)">+ 1</text>
<text x="69.1" y="66" transform="rotate(-90 69.1 66)">+ 1</text>
<text x="45.9" y="147.1" transform="rotate(-90 45.9 147.1)">+</text>
<text x="82.6" y="147.1" transform="rotate(-90 82.6 147.1)">+ 1</text>
<text x="167.5" y="145.2" transform="rotate(-90 167.5 145.2)">+ 1</text>
<text x="190.7" y="145.2" transform="rotate(-90 190.7 145.2)">+</text>
</g>
<g font-size="1.7" fill="#004080">
<text x="86" y="47.1">BD</text>
<text x="99.1" y="47.1">RT</text>
<text x="86" y="51">BOOST</text>
<text x="99" y="51">VC</text>
<text x="17.4" y="58.7">1</text>
<text x="86" y="54.8">SW</text>
<text x="86" y="58.7">VIN</text>
<text x="97.4" y="58.7">BIAS</text>
<text x="99.1" y="54.8">FB</text>
<text x="17.4" y="60.6">2</text>
<text x="17.4" y="62.5">3</text>
<text x="86" y="62.5">RUN/SS</text>
<text x="97.5" y="62.5">GND</text>
<text x="98.8" y="60.6">PG</text>
<text x="263.5" y="76.1">VCC</text>
<text x="263.5" y="78">D-</text>
<text x="263.5" y="79.9">D+</text>
<text x="263.5" y="81.9">ID</text>
<text x="263.5" y="83.8">GND</text>
<text x="263.5" y="87.7">PAD1</text>
<text x="263.5" y="89.6">PAD2</text>
<text x="263.5" y="91.5">PAD3</text>
<text x="263.5" y="93.4">PAD4</text>
<text x="57" y="141.7">VIN</text>
<text x="64.5" y="143.8" transform="rotate(-90 64.5 143.8)">GND</text>
<text x="65.7" y="141.7">VOUT</text>
</g>
<g font-size="1.7" fill="#f00">
<text x="224" y="63.3">VBUS</text>
<text x="173.8" y="77.8">1</text>
<text x="173.8" y="72">1</text>
<text x="180.3" y="77.8">USB_DEV-</text>
<text x="180.3" y="72">USB_DET</text>
<text x="241.3" y="76.8">USB_D-</text>
<text x="173.8" y="79.7">1</text>
<text x="180.3" y="79.7">USB_DEV+</text>
<text x="241.3" y="78.8">USB_D+</text>
<text x="173.8" y="87.4">1</text>
<text x="178.4" y="87.4">USB ON_OFF</text>
<text x="252.9" y="98.7">GGND</text>
</g>
<g font-size="1.4">
<text x="30.9" y="1.5">5</text>
<text x="88.8" y="1.5">4</text>
<text x="146.7" y="1.5">3</text>
<text x="204.7" y="1.5">2</text>
<text x="262.6" y="1.5">1</text>
<text x=".5" y="26.1">D</text>
<text x="292" y="26.1">D</text>
<text x=".5" y="71.9">C</text>
<text x="292" y="71.9">C</text>
<text x=".5" y="117.8">B</text>
<text x="292" y="117.8">B</text>
<text x=".5" y="163.6">A</text>
<text x="292" y="163.6">A</text>
<text x="30.9" y="186.8">5</text>
<text x="88.8" y="186.8">4</text>
<text x="146.7" y="186.8">3</text>
<text x="204.7" y="186.8">2</text>
<text x="262.6" y="186.8">1</text>
</g>
</svg>
